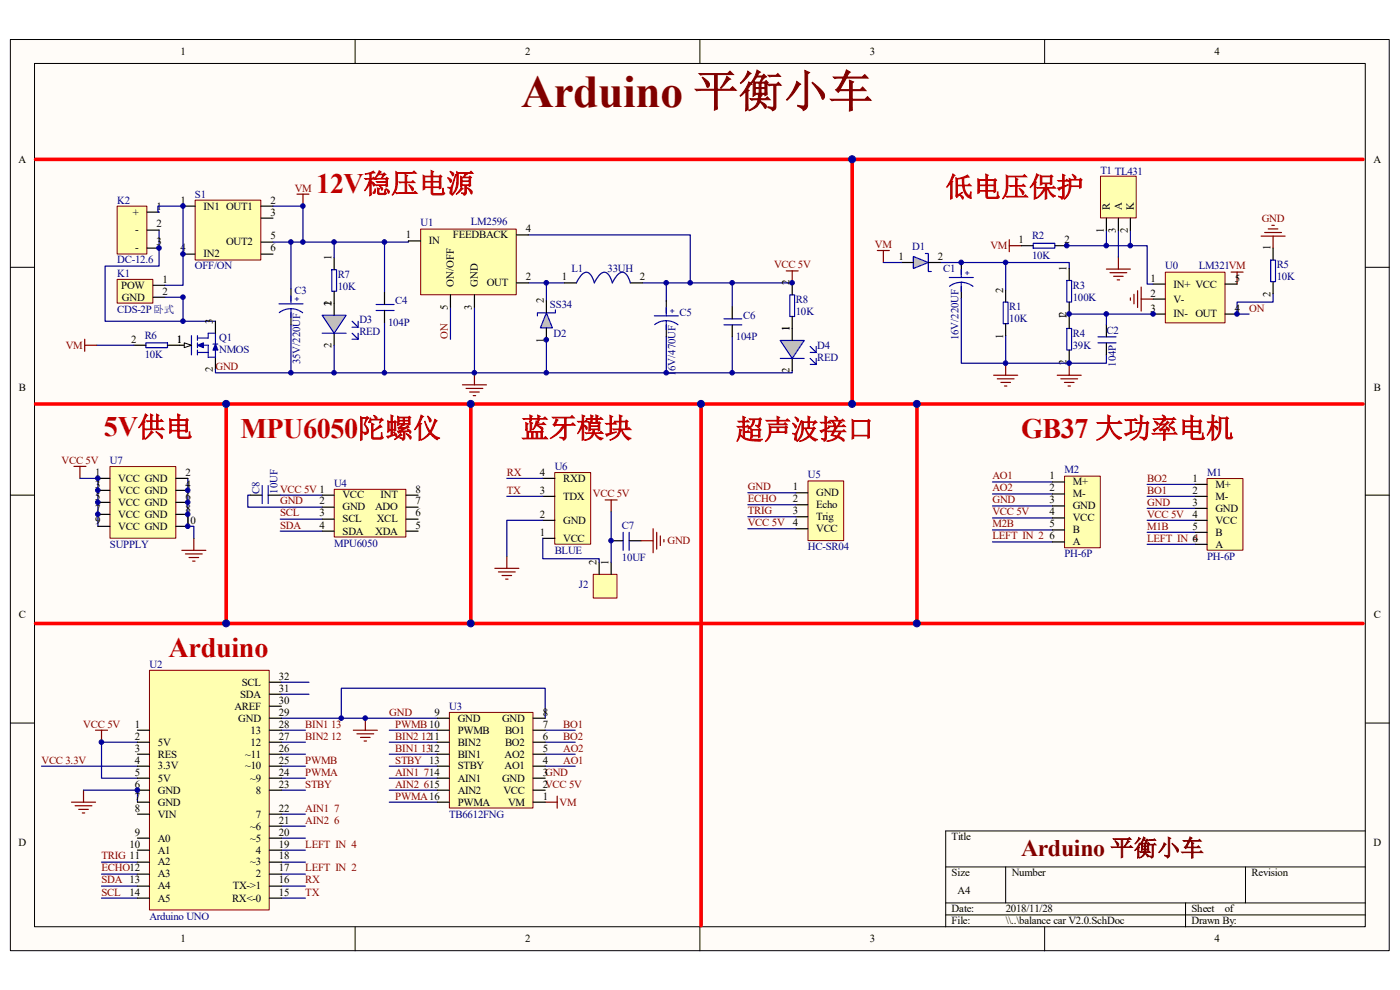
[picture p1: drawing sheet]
<svg xmlns="http://www.w3.org/2000/svg" width="297mm" height="210mm" viewBox="0 0 297 210" stroke-linecap="round" stroke-linejoin="round" font-family="sans-serif">
<path d="M2.2 8.4h292.5v193.3h-292.5z" fill="#fffcf8"/>
<path d="M2.2 8.4h292.5v193.3h-292.5z" fill="none" stroke="#000" stroke-width=".21"/>
<path d="M7.4 13.5h282.2v183.1h-282.2z" fill="#fffcf8"/>
<g fill="none" stroke="#000" stroke-width=".21">
<path d="M7.3 13.5h282.3v183.1h-282.3zM75.3 8.4v5.1M148.5 8.4v5.1M221.6 8.4v5.1M2.2 56.7h5.1M289.7 56.7h5.1M2.2 105h5.1M289.7 105h5.1M2.2 153.4h5.1M289.7 153.4h5.1M289.7 176.3h-89.1v20.3M75.3 196.6v5.1"/>
<path d="M148.5 196.6v5.1M200.6 183.9h89.1M200.6 191.5h89.1M200.6 194.1h89.1M213.4 183.9v7.6M221.6 196.6v5.1M251.5 191.5v5.1M264.2 183.9v7.6"/>
</g>
<g fill="none" stroke="#800000" stroke-width=".25">
<path d="M166.8 57.5h2.5M168.1 57.5v2.5M100.7 79.1v2.5M98.1 81.6h5.1M98.9 82.4h3.5M99.6 83.2h2.1M100.4 83.9h.5M20.3 154.9h2.5M21.5 154.9v2.6M15.2 170.2h5.1M15.9 170.9h3.6M16.7 171.7h2"/>
<path d="M17.5 172.5h.5M17.7 167.6v2.6"/>
</g>
<g fill="none" stroke="#000080" stroke-width=".25">
<path d="M81.6 51.4v10.6M61.7 68.9v10.2M81.6 68.4v10.7M100.7 65.1v14M112.1 60h7.6M115.9 60v3.8M115.9 71.5v7.6M136.3 60h31.8M141.4 60v3.8M141.4 71.5v7.6M155.4 60v5.1M155.4 71.5v7.6"/>
<path d="M59.4 110.1h8.9M59.4 112.7h8.9M59.7 152.4h33.1M72.4 152.4v-6.4h43.3v6.4M115.7 160h6.3M115.7 154.9h6.3M115.7 157.5h6.3M8.8 162.5h20.4M115.7 162.5h6.3M21.5 188h7.7M21.5 190.5h7.7M59.7 185.4h5.1"/>
<path d="M59.7 182.9h5.1"/>
</g>
<path d="M117.7 100.3h7.6v15.1h-7.6z" fill="#ffffb0"/>
<path d="M117.7 100.2h7.6v15.2h-7.6z" fill="none" stroke="#800000" stroke-width=".21"/>
<path d="M115.2 114.2h2.5M115.2 110.4h2.5M115.2 105.3h2.5M115.2 101.5h2.5" fill="none" stroke="#000" stroke-width=".25"/>
<path d="M17 101.5h3.8v10.2M39.9 101.5v10.2h1.2v2.5M107.5 101.5h7.7M107.5 105.3h7.7M115.2 110.4h-7.7v7.6M59.7 188h5.1M59.7 190.5h5.1" fill="none" stroke="#000080" stroke-width=".25"/>
<g fill="none" stroke="#800000" stroke-width=".25">
<path d="M15.7 98.9h2.5M17 98.9v2.6M38.6 116.7h5.1M39.3 117.5h3.6M40.1 118.3h2M40.9 119h.5M41.1 114.2v2.5M107.5 118v2.6M128.4 106.1h2.5M129.7 106.1v2.5M105 120.6h5.1M105.7 121.3h3.6"/>
<path d="M106.5 122.1h2M107.3 122.9h.5"/>
</g>
<path d="M23.4 99h13.9v15.2h-13.9z" fill="#ffffb0"/>
<path d="M23.3 99h14v15.2h-14z" fill="none" stroke="#800000" stroke-width=".21"/>
<path d="M20.8 101.5h2.5M20.8 104h2.5M20.8 106.6h2.5M20.8 109.1h2.5M20.8 111.7h2.5M37.3 101.5h2.6M37.3 104h2.6M37.3 106.6h2.6M37.3 109.1h2.6M37.3 111.7h2.6" fill="none" stroke="#000" stroke-width=".25"/>
<path d="M112.1 49.8h34.3v10.2M59.7 160h5.1M59.7 162.5h5.1M59.7 165.1h5.1M59.7 167.6h5.1M59.7 172.7h5.1M59.7 175.3h5.1M59.7 177.8h5.1M59.7 180.3h5.1" fill="none" stroke="#000080" stroke-width=".25"/>
<path d="M75 154.9h5M75.7 155.7h3.6M76.5 156.4h2M77.2 157.2h.6M77.5 152.4v2.5" fill="none" stroke="#800000" stroke-width=".25"/>
<path d="M171.4 102.1h7.6v12.6h-7.6z" fill="#ffffb0"/>
<path d="M171.4 102h7.6v12.7h-7.6z" fill="none" stroke="#800000" stroke-width=".21"/>
<path d="M168.8 104.5h2.6M168.8 107.1h2.6M168.8 109.6h2.6M168.8 112.2h2.6" fill="none" stroke="#000" stroke-width=".25"/>
<g fill="none" stroke="#000080" stroke-width=".25">
<path d="M33.7 48.8v7.6h-11.4v11.8h23.4M158.7 104.5h10.1M158.7 107.1h10.1M158.7 109.6h10.1M158.7 112.2h10.1M210.6 102.2h12.7M210.6 104.8h12.7M210.6 107.3h12.7M210.6 109.9h12.7M210.6 112.4h12.7M210.6 115h12.7M243.4 115.5h10.1"/>
<path d="M243.4 112.9h10.1M243.4 110.4h10.1M243.4 107.8h10.1M243.4 105.3h10.1M243.4 102.8h10.1M59.7 157.5h5.1M59.7 154.9h5.1M82.6 157.5h10.2M82.6 154.9h10.2M82.6 160h10.2M82.6 162.5h10.2M82.6 165.1h10.2"/>
<path d="M82.6 167.6h10.2M82.6 170.2h10.2M21.5 185.4h7.7M21.5 182.9h7.7"/>
</g>
<path d="M125.9 121.9h5v5h-5z" fill="#ffffb0"/>
<path d="M125.9 121.8h5v5.1h-5z" fill="none" stroke="#800000" stroke-width=".21"/>
<path d="M127.1 119.3v2.5M129.7 119.3v2.5" fill="none" stroke="#000" stroke-width=".25"/>
<path d="M186.1 53.1h2.6M187.4 53.1v2.6M214.1 50.9v2.5M214.1 52.1h2.6M234.7 57.1h5.1M235.5 57.8h3.5M236.2 58.6h2.1M237 59.4h.5M237.3 54.5v2.6M261.2 57.7h2.5M262.5 57.7v2.6" fill="none" stroke="#800000" stroke-width=".25"/>
<path d="M199.5 55.7h27.3v1.3M237.3 48.8v5.7" fill="none" stroke="#000080" stroke-width=".25"/>
<path d="M193.8 54.4l3.1 1.3-3.1 1.3z" fill="#c0c0c0" stroke="#00f" stroke-width=".25"/>
<path d="M196.3 53.8h.6v3.8h.7M201.4 58.9h5.1M203.9 59.9l1.6 .3 .9 .6M203.9 59.9l-1 .1-1.5 .7M203.9 57.2v1.7M203.9 59.9v1.9M226.3 59.5h1v4.6h-1zM269.6 55.2h1v4.6h-1zM226.3 69.7h1v4.6h-1zM232.9 72.7h3.9M232.9 71.5h3.9" fill="none" stroke="#00f" stroke-width=".25"/>
<path d="M191.2 55.7h2.6M196.9 55.7h2.6M203.9 55.7v2.5M226.8 57v2.5M270.1 52.6v2.6M270.1 59.8v2.5M203.9 60.8v2.5M226.8 64.1v2.5M226.8 67.1v2.6M226.8 74.3v2.5M234.7 68.9v2.6M234.7 72.7v2.6" fill="none" stroke="#000" stroke-width=".25"/>
<path d="M187.4 55.7h3.8M213.4 55.7v5.8M234.7 48.8v3.3M213.4 71.2v5.9h21.3v-1.8M270.1 62.3v1.8h-7.6v2.5h2.5" fill="none" stroke="#000080" stroke-width=".25"/>
<path d="M247.3 57.8h12.6v10.7h-12.6z" fill="#ffffb0"/>
<path d="M247.2 57.7h12.7v10.8h-12.7z" fill="none" stroke="#800000" stroke-width=".21"/>
<path d="M38.1 73.2h2.5M45.7 75.8v2.5M244.6 60.3h2.6M244.6 63.4h2.6M244.6 66.6h2.6M259.9 60.3h2.6M259.9 66.6h2.6" fill="none" stroke="#000" stroke-width=".25"/>
<g fill="none" stroke="#800000" stroke-width=".25">
<path d="M210.8 79.6h5.1M213.4 77.1v2.5M224.3 79.6h5.1M226.8 77.1v2.5M239.8 63.2v.5M240.6 62.4v2.1M241.3 61.7v3.5M242.1 60.9v5.1M242.1 63.4h2.5M211.6 80.4h3.5M212.3 81.1h2.1M213.1 81.9h.5"/>
<path d="M225.1 80.4h3.5M225.8 81.1h2.1M226.6 81.9h.5"/>
</g>
<path d="M225.8 52.1h14M239.8 48.8v3.3h3.6v8.2h1.2M95.6 65.1v6.9M226.8 67.1v-.5h7.9v2.3M226.8 76.8v.3M234.7 66.6h10.5" fill="none" stroke="#000080" stroke-width=".25"/>
<g fill="#00f" stroke="#00f" stroke-width=".25">
<path d="M41.9 73.2l1.3-.5v1z"/>
<path d="M45.7 73l.5 1.3h-1z"/>
</g>
<path d="M40.6 71.2v4.1M41.9 71.7h2.3v-1h1.5v5.1h-1.5v-2.6h-1M41.9 71.2v1M41.9 72.7v1M41.9 74.3v1M41.9 74.8h2.3M45.2 73h1" fill="none" stroke="#00f" stroke-width=".25"/>
<path d="M39.1 72.7l1.5 .5-1.5 .5z" fill="#fffcf8" stroke="#000" stroke-width=".21"/>
<path d="M216.7 52.1h2.5M223.8 52.1h2.5M45.7 68.2v2.5" fill="none" stroke="#000" stroke-width=".25"/>
<path d="M219.2 51.6h4.6v1h-4.6z" fill="none" stroke="#00f" stroke-width=".25"/>
<path d="M233.5 37.4h7.5v8.8h-7.5z" fill="#ffffb0"/>
<path d="M233.5 37.4h7.5v8.8h-7.5z" fill="none" stroke="#800000" stroke-width=".21"/>
<path d="M234.7 46.3v2.5M237.3 46.3v2.5M239.8 46.3v2.5M28.4 73.2h2.5M35.5 73.2h2.6" fill="none" stroke="#000" stroke-width=".25"/>
<path d="M63 41.2h2.5M64.3 41.2v2.5M267.5 50.1h5.1M268.3 49.3h3.6M269.1 48.6h2M269.8 47.8h.5M270.1 50.1v2.5M18 72v2.5M18 73.2h2.5" fill="none" stroke="#800000" stroke-width=".25"/>
<path d="M57.9 43.7h6.4v7.7h22.4v-.3M61.7 51.4v9.9M20.5 73.2h7.9" fill="none" stroke="#000080" stroke-width=".25"/>
<path d="M30.9 72.7h4.6v1h-4.6z" fill="none" stroke="#00f" stroke-width=".25"/>
<path d="M71 103.8h15.1v10.1h-15.1z" fill="#ffffb0"/>
<path d="M70.9 103.8h15.2v10.1h-15.2z" fill="none" stroke="#800000" stroke-width=".21"/>
<g fill="none" stroke="#000" stroke-width=".25">
<path d="M61.7 61.3v2.5M61.7 66.4v2.5M81.6 62v2.6M81.6 65.9v2.5M141.4 63.8v2.6M141.4 68.9v2.6M155.4 65.1v2.5M155.4 68.9v2.6M213.4 61.5v2.6M213.4 68.7v2.5M68.3 105h2.6M68.3 107.6h2.6"/>
<path d="M68.3 110.1h2.6M68.3 112.7h2.6M86.2 105h2.5M86.2 107.6h2.5M86.2 110.1h2.5M86.2 112.7h2.5"/>
</g>
<g fill="none" stroke="#00f" stroke-width=".25">
<path d="M59.2 64.5h5.1M61.7 62.8v1.7M61.7 65.5v1.9M61.7 65.5l1.6 .3 .9 .5M61.7 65.5l-1 .1-1.5 .7M79.8 65.9h3.8M79.8 64.6h3.8M138.8 67h5.1M141.4 65.4v1.6M141.4 68v1.9M141.4 68l1.5 .4 .9 .5M141.4 68l-1.1 .2-1.4 .7"/>
<path d="M153.6 68.9h3.8M153.6 67.6h3.8M212.8 64.1h1.1v4.6h-1.1z"/>
</g>
<path d="M45.7 78.3v.8h122.4v-.5M203.9 63.3v13.8h9.5" fill="none" stroke="#000080" stroke-width=".25"/>
<path d="M24.9 43.8h6.3v10.1h-6.3z" fill="#ffffb0"/>
<path d="M24.8 43.7h6.4v10.2h-6.4z" fill="none" stroke="#800000" stroke-width=".21"/>
<path d="M31.2 45h2.5M31.2 48.8h2.5M31.2 52.6h2.5" fill="none" stroke="#000" stroke-width=".25"/>
<path d="M24.9 59.3h7.5v5h-7.5z" fill="#ffffb0"/>
<path d="M24.8 59.3h7.6v5h-7.6z" fill="none" stroke="#800000" stroke-width=".21"/>
<path d="M32.5 60.5h2.5M32.5 63.1h2.5" fill="none" stroke="#000" stroke-width=".25"/>
<path d="M38.8 62.8v.3h-3.8M38.8 63.1v5.1" fill="none" stroke="#000080" stroke-width=".25"/>
<path d="M41.4 42.5h13.9v12.7h-13.9z" fill="#ffffb0"/>
<path d="M41.4 42.5h13.9v12.7h-13.9z" fill="none" stroke="#800000" stroke-width=".21"/>
<path d="M38.8 43.7h2.6M38.8 53.9h2.6M55.4 43.7h2.5M55.4 46.3h2.5M55.4 53.9h2.5M55.4 51.4h2.5" fill="none" stroke="#000" stroke-width=".25"/>
<path d="M89.3 48.6h20.2v13.9h-20.2z" fill="#ffffb0"/>
<path d="M89.2 48.6h20.3v13.9h-20.3z" fill="none" stroke="#800000" stroke-width=".21"/>
<path d="M86.7 51.1h2.5M109.6 49.8h2.5M95.6 62.6v2.5M100.7 62.6v2.5M109.6 60h2.5" fill="none" stroke="#000" stroke-width=".25"/>
<path d="M115.9 66.4l1.3 3.2h-2.6z" fill="#c0c0c0" stroke="#00f" stroke-width=".25"/>
<path d="M117.8 65.7v.7h-3.8v.6" fill="none" stroke="#00f" stroke-width=".25"/>
<path d="M115.9 63.8v2.6M115.9 69.6v2.5M119.7 60h2.6M133.7 60h2.6" fill="none" stroke="#000" stroke-width=".25"/>
<path d="M33.7 45h-.2v-1.3h5.3v16.8h-3.8M122.3 60a3.2 3.2 0 0 1 2.1-2.3 2.8 2.8 0 0 1 1.7 2.3 3.2 3.2 0 0 1 2.2-2.3 2.8 2.8 0 0 1 1.6 2.3 3.2 3.2 0 0 1 2.2-2.3 2.8 2.8 0 0 1 1.6 2.3" fill="none" stroke="#000080" stroke-width=".25"/>
<path d="M115.7 170.2h2.5M118.2 168.9v2.5" fill="none" stroke="#800000" stroke-width=".25"/>
<path d="M225.9 101h7.5v15.2h-7.5z" fill="#ffffb0"/>
<path d="M225.8 101h7.6v15.2h-7.6z" fill="none" stroke="#800000" stroke-width=".21"/>
<path d="M223.3 102.2h2.5M223.3 104.8h2.5M223.3 107.3h2.5M223.3 109.9h2.5M223.3 112.4h2.5M223.3 115h2.5" fill="none" stroke="#000" stroke-width=".25"/>
<path d="M256.1 101.6h7.6v15.1h-7.6z" fill="#ffffb0"/>
<path d="M256.1 101.5h7.6v15.2h-7.6z" fill="none" stroke="#800000" stroke-width=".21"/>
<path d="M129.7 114.7h2.5M133.5 114.7h2.5M253.5 102.8h2.6M253.5 105.3h2.6M253.5 107.8h2.6M253.5 110.4h2.6M253.5 112.9h2.6M253.5 115.5h2.6" fill="none" stroke="#000" stroke-width=".25"/>
<path d="M132.2 112.9v3.8M133.5 112.9v3.8" fill="none" stroke="#00f" stroke-width=".25"/>
<path d="M115.2 114.2v4.3h11.9v.8M129.7 108.6v10.7" fill="none" stroke="#000080" stroke-width=".25"/>
<path d="M136 114.7h2.6M138.6 112.2v5.1M139.3 112.9v3.6M140.1 113.7v2M140.8 114.5v.5" fill="none" stroke="#800000" stroke-width=".25"/>
<path d="M95.4 151.2h17.7v20.2h-17.7z" fill="#ffffb0"/>
<path d="M95.3 151.1h17.8v20.3h-17.8z" fill="none" stroke="#800000" stroke-width=".21"/>
<g fill="none" stroke="#000" stroke-width=".25">
<path d="M70.9 54.7v2.5M70.9 61.8v2.5M92.8 160h2.5M92.8 157.5h2.5M92.8 154.9h2.5M92.8 152.4h2.5M113.1 160h2.6M113.1 157.5h2.6M113.1 154.9h2.6M113.1 152.4h2.6M92.8 170.2h2.5M92.8 167.6h2.5"/>
<path d="M92.8 165.1h2.5M92.8 162.5h2.5M113.1 170.2h2.6M113.1 167.6h2.6M113.1 165.1h2.6M113.1 162.5h2.6"/>
</g>
<path d="M70.4 57.2h1v4.6h-1z" fill="none" stroke="#00f" stroke-width=".25"/>
<path d="M68.3 66.9h5.1l-2.5 3.8z" fill="#c0c0c0" stroke="#00f" stroke-width=".25"/>
<path d="M70.9 64.3v2.6M70.9 70.7v2.5M53.1 105h2.5M56.9 105h2.5" fill="none" stroke="#000" stroke-width=".25"/>
<path d="M68.3 70.7h5.1M74.7 70.7l1.3 1.3v-1.3M74.7 68.2l1.3 1.2M74.7 69.4h1.3M74.7 72h1.3M76 68.2v1.2M55.6 103v3.8M56.9 103v3.8" fill="none" stroke="#00f" stroke-width=".25"/>
<path d="M57.9 51.4h6.4M70.9 51.4v3.3M70.9 73.2v5.9M53.1 105h-.5v2.6h15.7M59.4 105h8.9M29.2 157.5h-7.7v7.6h7.7M17.7 167.6h11.5v2.6" fill="none" stroke="#000080" stroke-width=".25"/>
<path d="M31.7 142.2h25.4v50.8h-25.4z" fill="#ffffb0"/>
<path d="M31.7 142.2h25.4v50.8h-25.4z" fill="none" stroke="#800000" stroke-width=".21"/>
<g fill="none" stroke="#000" stroke-width=".25">
<path d="M29.2 154.9h2.5M29.2 157.5h2.5M29.2 160h2.5M57.2 154.9h2.5M57.2 157.5h2.5M57.2 160h2.5M57.2 152.4h2.5M57.2 149.8h2.5M57.2 147.3h2.5M57.2 144.7h2.5M29.2 162.5h2.5M29.2 165.1h2.5"/>
<path d="M29.2 167.6h2.5M29.2 170.2h2.5M29.2 172.7h2.5M29.2 177.8h2.5M57.2 162.5h2.5M57.2 165.1h2.5M57.2 167.6h2.5M57.2 172.7h2.5M57.2 177.8h2.5M57.2 175.3h2.5M29.2 180.3h2.5M29.2 182.9h2.5"/>
<path d="M29.2 185.4h2.5M29.2 188h2.5M29.2 190.5h2.5M57.2 180.3h2.5M57.2 182.9h2.5M57.2 185.4h2.5M57.2 188h2.5M57.2 190.5h2.5"/>
</g>
<path d="M7.5 33.8h173.3M289.2 33.8h-108.4v51.9M7.5 85.7h281.7M48 85.7v46.6M99.9 85.7v46.6h-92.4M148.7 85.7v110.7M194.5 85.7v46.6h94.7M99.9 132.3h94.6" fill="none" stroke="#f00" stroke-width=".76"/>
<path d="M59.7 144.7h5.8M59.7 147.3h5.8" fill="none" stroke="#000080" stroke-width=".25"/>
<path d="M165.5 72.2h5.1l-2.5 3.8z" fill="#c0c0c0" stroke="#00f" stroke-width=".25"/>
<path d="M168.1 60v2.6M168.1 67.1v5.1M168.1 76v2.6" fill="none" stroke="#000" stroke-width=".25"/>
<path d="M165.5 76h5.1M167.6 62.6h1v4.5h-1zM171.9 76l1.3 1.3v-1.3M171.9 73.5l1.3 1.3M171.9 74.8h1.3M171.9 77.3h1.3M173.2 73.5v1.3" fill="none" stroke="#00f" stroke-width=".25"/>
<g fill="#000080" stroke="#000080" stroke-width=".21">
<circle cx="20.7" cy="109.1" r=".48"/>
<circle cx="20.7" cy="106.5" r=".48"/>
<circle cx="20.7" cy="104" r=".48"/>
<circle cx="20.7" cy="101.5" r=".48"/>
<circle cx="21.5" cy="157.4" r=".48"/>
<circle cx="29.1" cy="167.6" r=".48"/>
<circle cx="33.7" cy="52.6" r=".48"/>
<circle cx="38.8" cy="68.1" r=".48"/>
<circle cx="38.8" cy="63" r=".48"/>
<circle cx="38.8" cy="53.9" r=".48"/>
<circle cx="38.8" cy="43.7" r=".48"/>
<circle cx="39.8" cy="111.6" r=".48"/>
<circle cx="39.8" cy="109.1" r=".48"/>
<circle cx="39.8" cy="106.5" r=".48"/>
<circle cx="39.8" cy="104" r=".48"/>
<circle cx="48" cy="132.2" r=".74"/>
<circle cx="48" cy="85.7" r=".74"/>
<circle cx="61.7" cy="79.1" r=".48"/>
<circle cx="61.7" cy="51.3" r=".48"/>
<circle cx="64.2" cy="51.3" r=".48"/>
<circle cx="64.2" cy="43.7" r=".48"/>
<circle cx="70.9" cy="79.1" r=".48"/>
<circle cx="70.9" cy="51.3" r=".48"/>
<circle cx="72.4" cy="152.3" r=".48"/>
<circle cx="77.5" cy="152.3" r=".48"/>
<circle cx="81.5" cy="79.1" r=".48"/>
<circle cx="81.5" cy="51.3" r=".48"/>
<circle cx="99.9" cy="132.2" r=".74"/>
<circle cx="99.9" cy="85.7" r=".74"/>
<circle cx="100.6" cy="79.1" r=".48"/>
<circle cx="115.9" cy="79.1" r=".48"/>
<circle cx="115.9" cy="72.1" r=".48"/>
<circle cx="115.9" cy="60" r=".48"/>
<circle cx="129.6" cy="114.7" r=".48"/>
<circle cx="141.3" cy="79.1" r=".48"/>
<circle cx="141.3" cy="60" r=".48"/>
<circle cx="146.4" cy="60" r=".48"/>
<circle cx="148.7" cy="85.7" r=".74"/>
<circle cx="155.3" cy="79.1" r=".48"/>
<circle cx="155.3" cy="60" r=".48"/>
<circle cx="168" cy="60" r=".48"/>
<circle cx="180.8" cy="85.7" r=".74"/>
<circle cx="180.8" cy="33.8" r=".74"/>
<circle cx="194.5" cy="132.2" r=".74"/>
<circle cx="194.5" cy="85.7" r=".74"/>
<circle cx="203.9" cy="55.7" r=".48"/>
<circle cx="213.3" cy="77" r=".48"/>
<circle cx="213.3" cy="55.7" r=".48"/>
<circle cx="226.3" cy="52.1" r=".48"/>
<circle cx="226.8" cy="77" r=".48"/>
<circle cx="226.8" cy="66.6" r=".48"/>
<circle cx="234.7" cy="66.6" r=".48"/>
<circle cx="234.7" cy="52.1" r=".48"/>
<circle cx="239.8" cy="52.1" r=".48"/>
<circle cx="244.6" cy="66.6" r=".48"/>
<circle cx="262.4" cy="66.6" r=".48"/>
</g>
<text font-size="9.6" fill="#800000" x="110.6" y="22.6">Arduino 平衡小车</text>
<g font-size="6" fill="#bf0000">
<text x="67.1" y="40.9">12V稳压电源</text>
<text x="22.1" y="92.6">5V供电</text>
<text x="51.1" y="92.8">MPU6050陀螺仪</text>
<text x="216.7" y="92.8">GB37 大功率电机</text>
<text x="35.8" y="139.4">Arduino</text>
</g>
<g font-size="5.9" fill="#bf0000">
<text x="200.6" y="41.7">低电压保护</text>
<text x="110.6" y="92.8">蓝牙模块</text>
<text x="156.1" y="93.1">超声波接口</text>
</g>
<text font-size="5.1" fill="#800000" x="216.7" y="181.6">Arduino 平衡小车</text>
<g font-size="2.3">
<text x="38.3" y="11.6">1</text>
<text x="111.4" y="11.6">2</text>
<text x="184.5" y="11.6">3</text>
<text x="257.7" y="11.6">4</text>
<text x="3.9" y="34.5">A</text>
<text x="291.4" y="34.5">A</text>
<text x="28.2" y="45.7">+</text>
<text x="33.2" y="44.4">1</text>
<text x="38.3" y="43.2">1</text>
<text x="43.2" y="44.4">IN1 OUT1</text>
<text x="57.4" y="43.2">2</text>
<text x="57.4" y="45.7">3</text>
<text x="235.5" y="44.5" transform="rotate(-90 235.5 44.5)">R</text>
<text x="238" y="44.5" transform="rotate(-90 238 44.5)">A</text>
<text x="240.5" y="44.5" transform="rotate(-90 240.5 44.5)">K</text>
<text x="28.7" y="49.5">-</text>
<text x="28.7" y="53.3">-</text>
<text x="33.2" y="48.3">2</text>
<text x="33.2" y="52.1">3</text>
<text x="38.3" y="53.3">4</text>
<text x="48" y="52.1">OUT2</text>
<text x="57.4" y="50.8">5</text>
<text x="57.4" y="53.3">6</text>
<text x="86.1" y="50.5">1</text>
<text x="91" y="51.8">IN</text>
<text x="96.1" y="50.5">FEEDBACK</text>
<text x="111.6" y="49.3">4</text>
<text x="216.1" y="51.6">1</text>
<text x="225.8" y="51.6">2</text>
<text x="234.2" y="49.4" transform="rotate(-90 234.2 49.4)">1</text>
<text x="236.7" y="49.4" transform="rotate(-90 236.7 49.4)">3</text>
<text x="239.3" y="49.4" transform="rotate(-90 239.3 49.4)">2</text>
<text x="269.5" y="53.1" transform="rotate(-90 269.5 53.1)">1</text>
<text x="34.5" y="60">1</text>
<text x="43.2" y="54.6">IN2</text>
<text x="70.3" y="55.2" transform="rotate(-90 70.3 55.2)">1</text>
<text x="111.6" y="59.5">2</text>
<text x="119.2" y="59.5">1</text>
<text x="135.8" y="59.5">2</text>
<text x="190.6" y="55.1">1</text>
<text x="199" y="55.1">2</text>
<text x="226.3" y="57.5" transform="rotate(-90 226.3 57.5)">1</text>
<text x="244.1" y="59.7">1</text>
<text x="262" y="59.7">5</text>
<text x="25.7" y="61.3">POW</text>
<text x="25.9" y="63.8">GND</text>
<text x="34.5" y="62.5">2</text>
<text x="70.3" y="65" transform="rotate(-90 70.3 65)">2</text>
<text x="70.3" y="64.9" transform="rotate(-90 70.3 64.9)">1</text>
<text x="95" y="65.7" transform="rotate(-90 95 65.7)">5</text>
<text x="96.3" y="60.8" transform="rotate(-90 96.3 60.8)">ON/OFF</text>
<text x="100.1" y="65.7" transform="rotate(-90 100.1 65.7)">3</text>
<text x="101.4" y="60.8" transform="rotate(-90 101.4 60.8)">GND</text>
<text x="103.3" y="60.7">OUT</text>
<text x="115.4" y="64.3" transform="rotate(-90 115.4 64.3)">2</text>
<text x="167.5" y="60.5" transform="rotate(-90 167.5 60.5)">2</text>
<text x="212.8" y="62.1" transform="rotate(-90 212.8 62.1)">2</text>
<text x="244.1" y="62.9">2</text>
<text x="249" y="61">IN+ VCC</text>
<text x="249" y="64.2">V-</text>
<text x="269.5" y="63" transform="rotate(-90 269.5 63)">2</text>
<text x="45.2" y="68.7" transform="rotate(-90 45.2 68.7)">3</text>
<text x="167.5" y="70.2" transform="rotate(-90 167.5 70.2)">1</text>
<text x="212.8" y="71.8" transform="rotate(-90 212.8 71.8)">1</text>
<text x="226.3" y="67.6" transform="rotate(-90 226.3 67.6)">12</text>
<text x="244.1" y="66.1">3</text>
<text x="249" y="67.4">IN- OUT</text>
<text x="262" y="66.1">4</text>
<text x="27.8" y="72.7">2</text>
<text x="37.5" y="72.7">1</text>
<text x="70.3" y="73.9" transform="rotate(-90 70.3 73.9)">2</text>
<text x="115.4" y="72.7" transform="rotate(-90 115.4 72.7)">1</text>
<text x="226.3" y="77.4" transform="rotate(-90 226.3 77.4)">2</text>
<text x="4" y="82.8">B</text>
<text x="45.2" y="79" transform="rotate(-90 45.2 79)">2</text>
<text x="167.5" y="79.2" transform="rotate(-90 167.5 79.2)">2</text>
<text x="291.5" y="82.8">B</text>
<text x="20.2" y="100.9">1</text>
<text x="39.3" y="100.9">2</text>
<text x="114.6" y="100.9">4</text>
<text x="222.7" y="101.7">1</text>
<text x="20.2" y="103.5">3</text>
<text x="20.2" y="106">5</text>
<text x="25.1" y="102.2">VCC GND</text>
<text x="25.1" y="104.7">VCC GND</text>
<text x="25.1" y="107.3">VCC GND</text>
<text x="39.3" y="103.5">4</text>
<text x="39.3" y="106">6</text>
<text x="67.8" y="107">2</text>
<text x="72.7" y="105.7">VCC</text>
<text x="80.7" y="105.7">INT</text>
<text x="88.2" y="107">7</text>
<text x="88.2" y="104.5">8</text>
<text x="114.6" y="104.7">3</text>
<text x="119.5" y="106">TDX</text>
<text x="119.5" y="102.2">RXD</text>
<text x="168.2" y="104">1</text>
<text x="168.2" y="106.5">2</text>
<text x="173.1" y="105.2">GND</text>
<text x="173.1" y="107.8">Echo</text>
<text x="222.7" y="104.2">2</text>
<text x="222.7" y="106.8">3</text>
<text x="227.6" y="103">M+</text>
<text x="227.6" y="105.5">M-</text>
<text x="253" y="102.2">1</text>
<text x="253" y="104.7">2</text>
<text x="253" y="107.3">3</text>
<text x="257.9" y="103.5">M+</text>
<text x="257.9" y="106">M-</text>
<text x="20.2" y="108.5">7</text>
<text x="20.2" y="111.1">9</text>
<text x="25.1" y="109.8">VCC GND</text>
<text x="25.1" y="112.4">VCC GND</text>
<text x="39.3" y="108.5">8</text>
<text x="39.3" y="111.1">10</text>
<text x="67.8" y="109.6">3</text>
<text x="67.8" y="112.1">4</text>
<text x="72.7" y="108.3">GND</text>
<text x="72.7" y="110.8">SCL</text>
<text x="72.7" y="113.4">SDA</text>
<text x="79.6" y="113.4">XDA</text>
<text x="79.6" y="108.3">ADO</text>
<text x="79.9" y="110.8">XCL</text>
<text x="88.2" y="112.1">5</text>
<text x="88.2" y="109.6">6</text>
<text x="114.6" y="113.7">1</text>
<text x="114.6" y="109.8">2</text>
<text x="119.5" y="111.1">GND</text>
<text x="168.2" y="109.1">3</text>
<text x="168.2" y="111.6">4</text>
<text x="173.1" y="110.3">Trig</text>
<text x="173.1" y="112.9">VCC</text>
<text x="222.7" y="109.3">4</text>
<text x="222.7" y="111.9">5</text>
<text x="227.6" y="108">GND</text>
<text x="227.6" y="110.6">VCC</text>
<text x="227.6" y="113.2">B</text>
<text x="253" y="109.8">4</text>
<text x="253" y="112.4">5</text>
<text x="257.9" y="108.5">GND</text>
<text x="257.9" y="111.1">VCC</text>
<text x="257.9" y="113.7">B</text>
<text x="119.5" y="114.9">VCC</text>
<text x="126.6" y="119.8" transform="rotate(-90 126.6 119.8)">2</text>
<text x="129.1" y="119.8" transform="rotate(-90 129.1 119.8)">1</text>
<text x="222.7" y="114.4">6</text>
<text x="227.6" y="115.7">A</text>
<text x="253" y="114.9">6</text>
<text x="257.9" y="116.2">A</text>
<text x="4" y="131.2">C</text>
<text x="291.5" y="131.2">C</text>
<text x="51" y="148">SDA</text>
<text x="51.3" y="145.5">SCL</text>
<text x="59.2" y="149.3">30</text>
<text x="59.2" y="146.7">31</text>
<text x="59.2" y="144.2">32</text>
<text x="28.6" y="154.3">1</text>
<text x="49.7" y="150.5">AREF</text>
<text x="50.5" y="153.1">GND</text>
<text x="53.2" y="155.6">13</text>
<text x="59.2" y="154.3">28</text>
<text x="59.2" y="151.8">29</text>
<text x="92.2" y="151.8">9</text>
<text x="97.1" y="153.1">GND</text>
<text x="97.1" y="155.6">PWMB</text>
<text x="106.5" y="153.1">GND</text>
<text x="107.1" y="155.6">BO1</text>
<text x="115.1" y="154.3">7</text>
<text x="115.1" y="151.8">8</text>
<text x="28.6" y="156.9">2</text>
<text x="28.6" y="159.4">3</text>
<text x="28.6" y="162">4</text>
<text x="33.5" y="158.2">5V</text>
<text x="33.5" y="160.7">RES</text>
<text x="52" y="160.7">~11</text>
<text x="53.2" y="158.2">12</text>
<text x="59.2" y="162">25</text>
<text x="59.2" y="159.4">26</text>
<text x="59.2" y="156.9">27</text>
<text x="97.1" y="158.2">BIN2</text>
<text x="97.1" y="160.7">BIN1</text>
<text x="107.1" y="160.7">AO2</text>
<text x="107.1" y="158.2">BO2</text>
<text x="115.1" y="162">4</text>
<text x="115.1" y="159.4">5</text>
<text x="115.1" y="156.9">6</text>
<text x="28.6" y="164.5">5</text>
<text x="28.6" y="167.1">6</text>
<text x="33.5" y="163.2">3.3V</text>
<text x="33.5" y="165.8">5V</text>
<text x="52" y="163.2">~10</text>
<text x="53.1" y="165.8">~9</text>
<text x="59.2" y="167.1">23</text>
<text x="59.2" y="164.5">24</text>
<text x="97.1" y="163.2">STBY</text>
<text x="97.1" y="165.8">AIN1</text>
<text x="106.5" y="165.8">GND</text>
<text x="107.1" y="163.2">AO1</text>
<text x="115.1" y="167.1">2VCC 5V</text>
<text x="115.1" y="164.5">3GND</text>
<text x="28.6" y="169.6">7</text>
<text x="28.6" y="172.2">8</text>
<text x="33.5" y="168.4">GND</text>
<text x="33.5" y="170.9">GND</text>
<text x="33.5" y="173.4">VIN</text>
<text x="54.3" y="173.4">7</text>
<text x="54.3" y="168.4">8</text>
<text x="59.2" y="172.2">22</text>
<text x="97.1" y="168.4">AIN2</text>
<text x="97.1" y="170.9">PWMA</text>
<text x="106.8" y="168.4">VCC</text>
<text x="107.8" y="170.9">VM</text>
<text x="115.1" y="169.6">1</text>
<text x="3.9" y="179.5">D</text>
<text x="27.5" y="179.8">10</text>
<text x="28.6" y="177.2">9</text>
<text x="33.5" y="178.5">A0</text>
<text x="53.1" y="178.5">~5</text>
<text x="53.1" y="176">~6</text>
<text x="59.2" y="179.8">19</text>
<text x="59.2" y="177.2">20</text>
<text x="59.2" y="174.7">21</text>
<text x="201.9" y="178.3">Title</text>
<text x="291.4" y="179.5">D</text>
<text x="33.5" y="181.1">A1</text>
<text x="33.5" y="183.6">A2</text>
<text x="53.1" y="183.6">~3</text>
<text x="54.3" y="181.1">4</text>
<text x="59.2" y="184.9">17</text>
<text x="59.2" y="182.3">18</text>
<text x="201.9" y="185.9">Size</text>
<text x="214.6" y="185.9">Number</text>
<text x="265.5" y="185.9">Revision</text>
<text x="27.5" y="190">14</text>
<text x="33.5" y="186.1">A3</text>
<text x="33.5" y="188.7">A4</text>
<text x="33.5" y="191.3">A5</text>
<text x="49.2" y="191.3">RX&lt;-0</text>
<text x="49.4" y="188.7">TX-&gt;1</text>
<text x="54.3" y="186.1">2</text>
<text x="59.2" y="190">15</text>
<text x="59.2" y="187.4">16</text>
<text x="203.2" y="189.7">A4</text>
<text x="201.9" y="193.5">Date:</text>
<text x="201.9" y="196.1">File:</text>
<text x="213.4" y="193.5">2018/11/28</text>
<text x="213.4" y="196.1">\\..\balance car V2.0.SchDoc</text>
<text x="252.8" y="196.1">Drawn By:</text>
<text x="252.8" y="193.5">Sheet</text>
<text x="259.8" y="193.5">of</text>
<text x="38.3" y="199.9">1</text>
<text x="111.4" y="199.9">2</text>
<text x="184.5" y="199.9">3</text>
<text x="257.7" y="199.9">4</text>
</g>
<g font-size="2.3" fill="#000080">
<text x="41.4" y="41.9">S1</text>
<text x="233.5" y="36.8">T1 TL431</text>
<text x="24.8" y="43.2">K2</text>
<text x="99.9" y="47.8">LM2596</text>
<text x="89.2" y="48">U1</text>
<text x="193.5" y="53">D1</text>
<text x="218.9" y="50.8">R2</text>
<text x="24.8" y="55.9">DC-12.6</text>
<text x="24.8" y="58.7">K1</text>
<text x="41.4" y="57.1">OFF/ON</text>
<text x="71.7" y="59">R7</text>
<text x="121.2" y="57.7">L1</text>
<text x="128.9" y="57.7">33UH</text>
<text x="200.1" y="57.7">C1</text>
<text x="218.9" y="54.9">10K</text>
<text x="247.2" y="57.1">U0</text>
<text x="254.3" y="57.1">LM321VM</text>
<text x="270.8" y="56.9">R5</text>
<text x="270.8" y="59.5">10K</text>
<text x="62.5" y="62.3">C3</text>
<text x="71.7" y="61.5">10K</text>
<text x="83.9" y="64.6">C4</text>
<text x="116.7" y="65.3">SS34</text>
<text x="168.8" y="64.3">R8</text>
<text x="214.1" y="65.8">R1</text>
<text x="227.6" y="61.3">R3</text>
<text x="227.6" y="63.8">100K</text>
<text x="24.8" y="66.3">CDS-2P 卧式</text>
<text x="30.7" y="71.9">R6</text>
<text x="76.2" y="68.6">D3</text>
<text x="76.2" y="71.2">RED</text>
<text x="82.3" y="69.1">104P</text>
<text x="117.4" y="71.4">D2</text>
<text x="144.1" y="67">C5</text>
<text x="157.6" y="67.6">C6</text>
<text x="168.8" y="66.8">10K</text>
<text x="214.1" y="68.4">10K</text>
<text x="227.6" y="71.4">R4</text>
<text x="234.7" y="70.9">C2</text>
<text x="30.7" y="76">10K</text>
<text x="46.5" y="72.4">Q1</text>
<text x="46.5" y="75">NMOS</text>
<text x="63.7" y="77.3" transform="rotate(-90 63.7 77.3)">35V/220UF</text>
<text x="156.1" y="72.2">104P</text>
<text x="173.4" y="74">D4</text>
<text x="173.4" y="76.5">RED</text>
<text x="203.4" y="72.2" transform="rotate(-90 203.4 72.2)">16V/220UF</text>
<text x="227.6" y="74">39K</text>
<text x="236.7" y="77.8" transform="rotate(-90 236.7 77.8)">104P</text>
<text x="143.3" y="79.8" transform="rotate(-90 143.3 79.8)">16V/470UF</text>
<text x="23.3" y="98.4">U7</text>
<text x="117.7" y="99.7">U6</text>
<text x="171.4" y="101.4">U5</text>
<text x="225.8" y="100.4">M2</text>
<text x="256.1" y="100.9">M1</text>
<text x="55.1" y="104.8" transform="rotate(-90 55.1 104.8)">C8</text>
<text x="58.9" y="104.8" transform="rotate(-90 58.9 104.8)">10UF</text>
<text x="70.9" y="103.2">U4</text>
<text x="132" y="112.1">C7</text>
<text x="23.3" y="116.2">SUPPLY</text>
<text x="70.9" y="116">MPU6050</text>
<text x="117.7" y="117.5">BLUE</text>
<text x="132" y="119">10UF</text>
<text x="171.4" y="116.7">HC-SR04</text>
<text x="225.8" y="118.2">PH-6P</text>
<text x="256.1" y="118.7">PH-6P</text>
<text x="122.8" y="124.8">J2</text>
<text x="31.7" y="141.6">U2</text>
<text x="95.3" y="150.5">U3</text>
<text x="95.3" y="173.4">TB6612FNG</text>
<text x="31.7" y="195.1">Arduino UNO</text>
</g>
<g font-size="2.3" fill="#800000">
<text x="62.5" y="40.6">VM</text>
<text x="267.7" y="47">GND</text>
<text x="185.6" y="52.6">VM</text>
<text x="210.1" y="52.8">VM</text>
<text x="164.2" y="56.9">VCC 5V</text>
<text x="95" y="72" transform="rotate(-90 95 72)">ON</text>
<text x="265" y="66.1">ON</text>
<text x="14" y="74">VM</text>
<text x="45.7" y="78.5">GND</text>
<text x="13.1" y="98.4">VCC 5V</text>
<text x="107.5" y="100.9">RX</text>
<text x="210.6" y="101.7">AO1</text>
<text x="59.4" y="104.5">VCC 5V 1</text>
<text x="59.4" y="107">GND</text>
<text x="107.5" y="104.7">TX</text>
<text x="125.8" y="105.5">VCC 5V</text>
<text x="158.7" y="104">GND</text>
<text x="158.7" y="106.5">ECHO</text>
<text x="210.6" y="106.8">GND</text>
<text x="210.6" y="104.2">AO2</text>
<text x="243.4" y="107.3">GND</text>
<text x="243.4" y="104.7">BO1</text>
<text x="243.4" y="102.2">BO2</text>
<text x="59.4" y="112.1">SDA</text>
<text x="59.4" y="109.6">SCL</text>
<text x="158.7" y="111.6">VCC 5V</text>
<text x="158.7" y="109.1">TRIG</text>
<text x="210.6" y="111.9">M2B</text>
<text x="210.6" y="109.3">VCC 5V</text>
<text x="243.4" y="112.4">M1B</text>
<text x="243.4" y="109.8">VCC 5V</text>
<text x="141.6" y="115.4">GND</text>
<text x="210.6" y="114.4">LEFT IN 2</text>
<text x="243.4" y="114.9">LEFT IN 4</text>
<text x="17.7" y="154.3">VCC 5V</text>
<text x="64.8" y="154.3">BIN1 13</text>
<text x="82.6" y="151.8">GND</text>
<text x="83.9" y="154.3">PWMB10</text>
<text x="119.5" y="154.3">BO1</text>
<text x="8.8" y="162">VCC 3.3V</text>
<text x="64.8" y="156.9">BIN2 12</text>
<text x="64.8" y="162">PWMB</text>
<text x="83.9" y="162">STBY 13</text>
<text x="83.9" y="159.4">BIN1 1312</text>
<text x="83.9" y="156.9">BIN2 1211</text>
<text x="119.5" y="162">AO1</text>
<text x="119.5" y="159.4">AO2</text>
<text x="119.5" y="156.9">BO2</text>
<text x="64.8" y="164.5">PWMA</text>
<text x="64.8" y="167.1">STBY</text>
<text x="83.9" y="167.1">AIN2 615</text>
<text x="83.9" y="164.5">AIN1 714</text>
<text x="64.8" y="172.2">AIN1 7</text>
<text x="83.9" y="169.6">PWMA16</text>
<text x="118.7" y="170.9">VM</text>
<text x="64.8" y="179.8">LEFT IN 4</text>
<text x="64.8" y="174.7">AIN2 6</text>
<text x="21.5" y="184.9">ECHO12</text>
<text x="21.5" y="182.3">TRIG 11</text>
<text x="64.8" y="184.9">LEFT IN 2</text>
<text x="21.5" y="187.4">SDA 13</text>
<text x="21.5" y="190">SCL</text>
<text x="64.8" y="190">TX</text>
<text x="64.8" y="187.4">RX</text>
</g>
<g font-size="1.8" fill="#000080">
<text x="204.7" y="58.5">+</text>
<text x="62.5" y="64.1">+</text>
<text x="142.1" y="66.6">+</text>
</g>
</svg>
